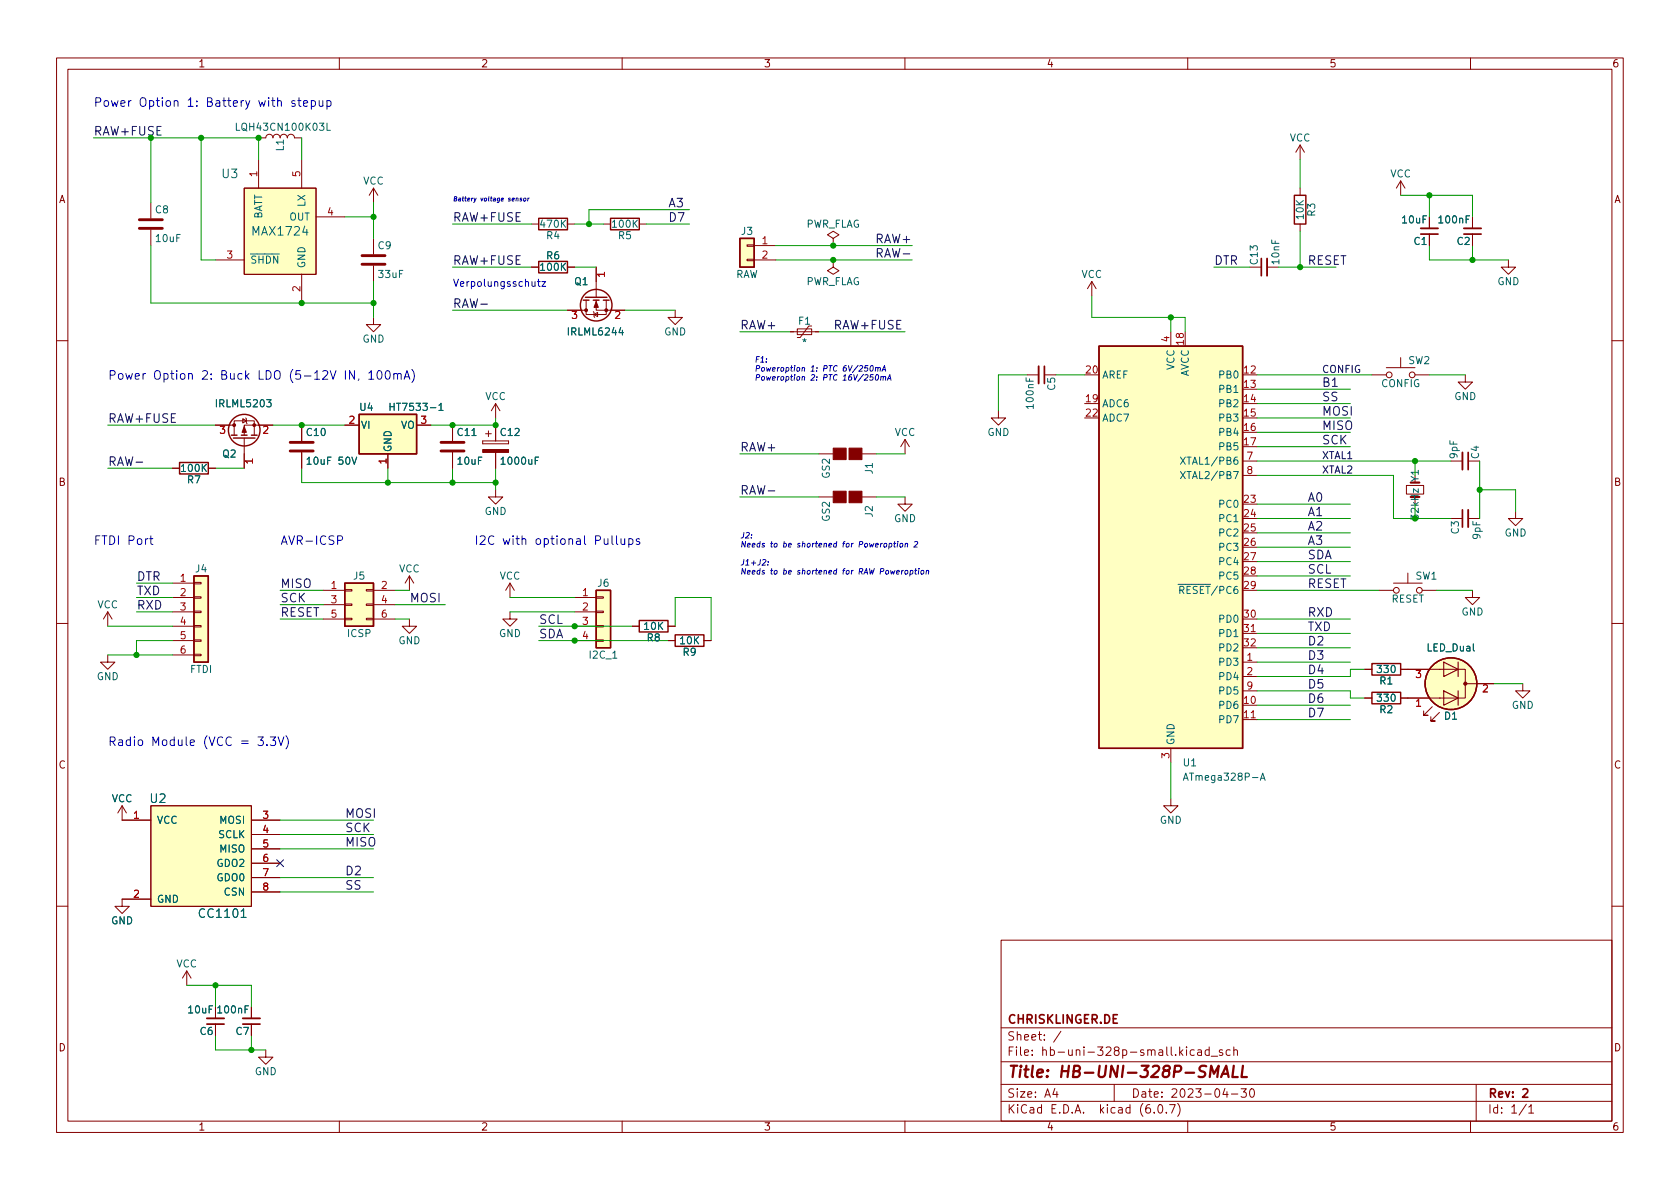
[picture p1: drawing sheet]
<svg xmlns="http://www.w3.org/2000/svg" width="297mm" height="210mm" viewBox="0 0 297 210" stroke-linecap="round" stroke-linejoin="round" font-family="sans-serif">
<g fill="none" stroke="#840000" stroke-width=".18">
<path d="M10 10.2h277v190.1h-277zM12 12.2h273v186.1h-273zM60 10.2v2M110 10.2v2M160 10.2v2M210 10.2v2M260 10.2v2M26.7 35.8v2.8M43.2 33.3h12.7v15.2h-12.7zM45.7 28.2v5.1M45.7 24.4h1.3M47 24.4a.64 .64 0 0 1 .6-.7 .64 .64 0 0 1 .7 .7 .64 .64 0 0 1 .6-.7 .64 .64 0 0 1 .6 .7 .64 .64 0 0 1 .7-.7 .64 .64 0 0 1 .6 .7 .64 .64 0 0 1 .6-.7 .64 .64 0 0 1 .7 .7"/>
<path d="M52.1 24.4h1.2M53.3 28.2v5.1M55.9 38.3h5.1M66 33.3v2.5M66 33.3l-.7 1.2M66 33.3l.8 1.2M94 39.6h1.2M100.3 39.6h1.3M106.7 39.6h1.2M113 39.6h1.3M229.9 25.6v2.6M229.9 33.3v1.2"/>
<path d="M229.9 39.6v1.3M229.9 25.6l-.8 1.3M229.9 25.6l.7 1.3M247.6 32v2.5M247.6 32l-.7 1.3M247.6 32l.8 1.3M252.7 38.3v2.1M260.3 38.3v2.1M26.7 40.6v2.8M38.1 46h5.1M53.3 48.5v5.1M66 56.1v1.3h1.3l-1.3 1.3-1.2-1.3h1.2"/>
<path d="M66 42.2v2.8M66 47v2.8M94 47.2h1.2M100.3 54.9h3.3M100.3 47.2h1.3M103.6 53.1v2.5h3.6v-2.5M104.9 55.1l.1 .1v.8l.2 .1M105 55.6l.7-.4v.8zM105.4 53.1v1.8h5.1M105.4 47.2v5.4M119.4 54.9v1.2h-1.3l1.3 1.3 1.2-1.3h-1.2M132.1 45.8h1.2v.3h-1.2z"/>
<path d="M132.1 43.3h1.2v.3h-1.2zM133.3 43.4h3.9M133.3 46h3.9M139.7 58.7h5.1M141 58.2h2.5v1h-2.5zM143.5 57.7h-.5l-1.5 2h-.5M147.3 42.2l-1-.7 1-.6 1 .6-1 .7v1.2M147.3 43.4h.1M147.3 46v1.2l-1 .7 1 .6 1-.6-1-.7M147.3 46h.1M193 49.8l-.7 1.2M193 49.8v2.5"/>
<path d="M193 49.8l.8 1.2M207 58.7v2.5M221 47.2h2M224 47.2h2.1M252.7 41.4v2M266.7 46v1.2h1.3l-1.3 1.3-1.3-1.3h1.3M10 60.2h2M38.1 75.2h3.3M41.4 77v-2.6h3.6v2.6M42.9 74l.7 .4-.7 .4zM43.2 77.5v5.3M43.4 73.9l.2 .1v.8l.1 .1"/>
<path d="M48.3 75.2h-5.1v1.8M53.3 75.2v2.8M61 75.2h2.5M73.7 75.2h2.5M80 75.2v2.8M85.3 78v.5zM85.3 78.5h4.6zM85.3 78h4.6zM85.9 76.7h1M86.4 76.2v1M87.6 71.4v2.5M87.6 75.2v2.8"/>
<path d="M87.6 71.4l-.7 1.2M87.6 71.4l.8 1.2M89.9 78v.5zM160 77.7v2.6M160 77.7l-.7 1.3M160 77.7l.8 1.3M176.5 72.6v1.3h1.3l-1.3 1.3-1.2-1.3h1.2M181.6 66.3h2M242.6 66.3h2.5M245.1 65h5.1M247.6 63.2v1.8M250.2 66.3h2.5"/>
<path d="M259.1 66.3v1.3h1.2l-1.2 1.2-1.3-1.2h1.3M285 60.2h2M30.5 82.8h1.2M36.8 82.8h1.3M53.3 80v2.8M68.6 80.3v2.5M80 80v2.8M87.6 86.6v1.3h1.3l-1.3 1.2-1.2-1.2h1.2M87.6 80v2.8M144.8 87.9h2.5M144.8 80.3h2.5M152.4 87.9h2.5"/>
<path d="M152.4 80.3h2.5M160 87.9v1.2h1.3l-1.3 1.3-1.3-1.3h1.3M219.7 81.5h2.5M219.7 84.1h2.5M248.7 85.8h3v1.6h-3zM259.6 91.7h2M268 90.4v1.3h-1.3l1.3 1.3 1.2-1.3h-1.2M10 110.2h2M19 115.8v1.3h1.3l-1.3 1.3-1.2-1.3h1.2M19 108.2l-.7 1.3M19 108.2v2.5M19 108.2l.8 1.3"/>
<path d="M30.5 105.7h3.8M30.5 108.2h3.8M30.5 110.7h3.8M30.5 113.3h3.8M30.5 103.1h3.8M30.5 115.8h3.8M34.3 115.7h1.3v.2h-1.3zM34.3 113.2h1.3v.2h-1.3zM34.3 110.6h1.3v.3h-1.3zM34.3 108.1h1.3v.2h-1.3zM34.3 105.5h1.3v.3h-1.3zM34.3 103h1.3v.2h-1.3z"/>
<path d="M57.1 104.4h3.9M57.1 106.9h3.9M57.1 109.5h3.9M61 109.3h1.2v.3h-1.2zM61 106.8h1.2v.3h-1.2zM61 104.3h1.2v.2h-1.2zM64.8 109.3h1.2v.3h-1.2zM64.8 106.8h1.2v.3h-1.2zM64.8 104.3h1.2v.2h-1.2zM66 104.4h3.8M66 106.9h3.8M66 109.5h3.8"/>
<path d="M72.4 109.5v1.2h1.3l-1.3 1.3-1.3-1.3h1.3M72.4 101.8l-.8 1.3M72.4 101.8v2.6M72.4 101.8l.8 1.3M90.2 108.2v1.3h1.2l-1.2 1.2-1.3-1.2h1.3M90.2 103.1l-.8 1.3M90.2 103.1v2.6M90.2 103.1l.7 1.3M101.6 105.7h3.8M101.6 108.2h3.8M101.6 110.7h3.8M101.6 113.3h3.8"/>
<path d="M105.4 113.2h1.3v.2h-1.3zM105.4 110.6h1.3v.3h-1.3zM105.4 108.1h1.3v.2h-1.3zM105.4 105.5h1.3v.3h-1.3zM111.8 110.7h1.2M118.1 110.7h1.3M118.1 113.3h1.3M124.5 113.3h1.2M219.7 117.1h2.5M219.7 119.6h2.5M219.7 112h2.5M241.3 118.4h1.3"/>
<path d="M243.8 104.4h2.6M246.4 103.1h5.1M247.6 118.4h7M248.9 101.3v1.8M251.5 104.4h2.5M254.5 118.4h4.6v5h-4.6M260.3 104.4v1.3h1.3l-1.3 1.2-1.2-1.2h1.2M285 110.2h2M207 132.3v2.6M219.7 127.2h2.5M219.7 122.2h2.5M241.3 123.4h1.3"/>
<path d="M247.6 123.4h7M253.2 125l-1.5 1.5h.8h-.8v-.8M254.5 126l-1.5 1.5h.7h-.7v-.8M259.1 120.9h5.1M269.2 120.9v1.3h1.3l-1.3 1.2-1.2-1.2h1.2M21.6 142.5v2.5h5.1M21.6 142.5l-.8 1.3M21.6 142.5l.8 1.3M26.7 142.5h17.7v17.8h-17.7zM26.7 159h-5.1v1.3h1.3l-1.3 1.2-1.3-1.2h1.3M44.4 145h5.1M44.4 147.6h5.1"/>
<path d="M44.4 150.1h5.1M44.4 152.6h5.1M44.4 155.2h5.1M44.4 157.7h5.1M207 141.2v1.3h1.3l-1.3 1.3-1.3-1.3h1.3M10 160.2h2M33 171.7l-.7 1.3M33 171.7v2.5M33 171.7l.8 1.3M38.1 178v2.1M44.4 178v2.1M177 166.3h108v32h-108z"/>
<path d="M285 160.2h2M47 185.7v1.2h1.3l-1.3 1.3-1.3-1.3h1.3M60 198.3v2M110 198.3v2M160 198.3v2M177 194.8h108M177 191.8h108M177 187.8h108M177 181.8h108M186.5 192.5l-.4 1h1M186.9 193v1M187.6 182.4l-1.3 1.9"/>
<path d="M197 191.8v3M204.1 196.7v.1M204.9 195.4l.2-.1a.81 .81 0 0 1 .6 .7 .81 .81 0 0 1-.3 .8h-.2a.81 .81 0 0 1-.6-.6 .81 .81 0 0 1 .3-.8zM206.2 196.7v.1M206.8 195.3h1l-.7 1.5M208.2 195.1a1.72 1.72 0 0 1 0 2.3M209.8 185.1v.2M209.8 185.6v1M210 198.3v2M211.1 185.7l-.4-.1-.3 .3v.4l.2 .3h.5M211.8 185.7h.6v.9M212.4 186l-.5 .1a.29 .29 0 0 0-.2 .2 .29 .29 0 0 0 .2 .3h.5"/>
<path d="M213.8 185.7l-.4-.1-.3 .3v.4l.1 .3h.6M213.8 185.1v1.5M214.1 186.8h1.2M216.1 185.7l-.3-.1-.2 .2v.3l.5 .1v.4h-.5M216.6 192.5l-.4 1h.9M216.9 193v1M217.5 185.7l-.4-.1-.3 .3v.4l.1 .3h.6M217.7 193.5h1.2M218.1 185.8l.3-.2 .3 .1 .1 .9M218.1 185.1v1.5M219.4 192.5h1l-.5 .6 .4 .1v.7l-.2 .1h-.5l-.2-.1M221.1 192.7l.2-.2a.81 .81 0 0 1 .6 .7 .81 .81 0 0 1-.3 .8h-.2a.81 .81 0 0 1-.3-1.3z"/>
<path d="M260 198.3v2M261 191.8v6.5M269.9 195.3l-1.3 1.9M270.3 195.8l.4-.5v1.5M270.3 196.8h.9"/>
<circle cx="245.6" cy="66.3" r=".51"/>
<circle cx="249.7" cy="66.3" r=".51"/>
<circle cx="246.9" cy="104.4" r=".51"/>
<circle cx="251" cy="104.4" r=".51"/>
</g>
<path d="M223 45.7v3.1M251.2 41.4h3.1M258.8 41.4h3.1M184.7 64.8v3M258.6 90.2v3M259.6 80v3.1M36.6 181.1h3M42.9 181.1h3.1M269.3 192.7l.5-.2 .3 .2v.3l-.9 1h.9" fill="none" stroke="#840000" stroke-width=".3"/>
<path d="M213.9 190.5l.2-2 .5 1.4 .9-1.4-.3 2M215.9 190.5l.9-2 .4 2M216.2 189.9h.9M218.1 188.5l-.2 2h.9M219.8 188.5l-.3 2h1" fill="none" stroke="#840000" stroke-width=".4"/>
<g fill="#ffffc2" stroke="#ffffc2" stroke-width=".18">
<path d="M105.4 104.4h2.5v10.1h-2.5z"/>
<path d="M130.8 42.2h2.5v5h-2.5z"/>
<path d="M43.2 33.3h12.7v15.2h-12.7z"/>
<path d="M63.5 73.3h10.2v7h-10.2z"/>
<path d="M194.3 61.2h25.4v71.1h-25.4z"/>
<path d="M26.7 142.5h17.7v17.8h-17.7z"/>
<path d="M61 103.1h5v7.6h-5z"/>
<path d="M34.3 101.8h2.5v15.3h-2.5z"/>
<circle cx="256.5" cy="120.9" r="4.6"/>
</g>
<g fill="none" stroke="#840000" stroke-width=".25">
<path d="M95.2 38.6h5.1v2h-5.1zM107.9 38.6h5.1v2h-5.1zM228.9 34.5h2v5.1h-2zM95.2 46.2h5.1v2.1h-5.1zM103.1 53.1h1M103.5 52.6h3.8M104.9 53.1h1M106.7 53.1h1M130.8 42.2h2.5v5h-2.5zM40.9 77h1M41.3 77.5h3.8M42.7 77h1"/>
<path d="M44.4 77h1.1M63.5 73.3h10.2v7h-10.2zM194.3 61.2h25.4v71.1h-25.4zM31.7 81.8h5.1v2h-5.1zM34.3 101.8h2.5v15.3h-2.5zM61 103.1h5v7.6h-5zM105.4 104.4h2.5v10.1h-2.5zM113 109.7h5.1v2.1h-5.1zM119.4 112.3h5.1v2h-5.1zM242.6 117.3h5v2.1h-5zM242.6 122.4h5v2.1h-5z"/>
<circle cx="105.4" cy="54" r="2.79"/>
<circle cx="43.2" cy="76.1" r="2.79"/>
<circle cx="256.5" cy="120.9" r="4.6"/>
</g>
<g fill="#840000" stroke="#840000" stroke-width=".18">
<path d="M85.3 79.5h4.6v.5h-4.6z"/>
<path d="M105.4 53.3l.4 1.1h-.8z"/>
<path d="M43.2 75.4l.4 1h-.8z"/>
<path d="M147.3 86.9h2.3v2h-2.3z"/>
<path d="M150.1 86.9h2.3v2h-2.3z"/>
<path d="M147.3 79.2h2.3v2.1h-2.3z"/>
<path d="M150.1 79.2h2.3v2.1h-2.3z"/>
<circle cx="107.2" cy="54.9" r=".25"/>
<circle cx="103.6" cy="54.9" r=".25"/>
<circle cx="259.1" cy="120.9" r=".28"/>
<circle cx="45" cy="75.2" r=".25"/>
<circle cx="41.4" cy="75.2" r=".25"/>
</g>
<path d="M24.6 38.9h4.1M24.6 40.4h4.1M64 46.7h4.1M64 45.2h4.1M51.3 79.8h4.1M51.3 78.2h4.1M78 79.8h4M78 78.2h4" fill="none" stroke="#840000" stroke-width=".51"/>
<path d="M224 45.7v3.1M251.2 40.4h3.1M258.8 40.4h3.1M183.6 64.8v3M258.6 80v3.1M259.6 90.2v3M36.6 180.1h3M42.9 180.1h3.1" fill="none" stroke="#840000" stroke-width=".33"/>
<path d="M255.3 117.1l2.5 1.3-2.5 1.2zM257.8 117.1v2.5M255.3 122.2l2.5 1.2-2.5 1.3zM257.8 122.2v2.5" fill="none" stroke="#840000" stroke-width=".2"/>
<g fill="none" stroke="#006464" stroke-width=".18">
<path d="M57.8 21.8v1.2h.6M69 71.3v1.3M69 71.9h.7M77.6 71.7l.4-.4v1.3M77.6 72.6h.7M54.3 81.2l.4-.4v1.3M54.3 82.1h.7M62.2 80.8l.4 1.3 .5-1.3M208.7 80.8l.9 1.3M208.7 83.4l.9 1.2M209.6 80.8l-.9 1.3M209.6 83.4l-.9 1.2"/>
<path d="M209.2 138l.5-1.3 .4 1.3M209.4 137.6h.6M222.8 138l.5-1.3 .4 1.3M223 137.6h.6"/>
</g>
<g fill="none" stroke="#0000c2" stroke-width=".18">
<path d="M52.1 17.9l-.3-.1-.2 .2v.2l.5 .2v.3h-.5M52.7 17.8h.5M52.9 17.3v1.3l.3 .2M53.7 18.3l.7-.1-.1-.3-.4-.1-.2 .2v.7h.6M55 17.9l.5-.1 .3 .3v.4l-.2 .2h-.6M55 17.8v1.5M56.4 17.8l.1 .9 .4 .1 .2-.1M57.1 17.8v1M57.8 17.9l.4-.1 .3 .3v.4l-.1 .2h-.6M57.8 17.8v1.5M91.3 35.1h.3v.5M92.3 35.1h-.3l.2 .2v.2h-.3"/>
<path d="M92.6 35.1h.4l-.1 .4h-.3zM93.4 35l-.1 .6M93.6 35l-.3 .2M95 49.8h.5M95.2 49.4v1.1l.3 .1M95.8 49.8h.7l-.7 .8h.7M63.5 67l-.2 .3M65.2 66l.4-.5v1.6M65.2 67.1h.9M66.8 65.7l.2-.2a.83 .83 0 0 1 .6 .7 .83 .83 0 0 1-.3 .8l-.1 .1a.82 .82 0 0 1-.4-1.4zM68.3 65.7l.2-.2a.83 .83 0 0 1 .6 .7 .83 .83 0 0 1-.3 .8l-.2 .1a.82 .82 0 0 1-.3-1.4zM69.6 66.2l.3-.1h.3l.1 1"/>
<path d="M69.6 66.1v1M70.3 66.3l.2-.2h.4v1M71.5 67.1l.5-1.6 .5 1.6M71.6 66.6h.7M72.8 65.3a1.75 1.75 0 0 1 0 2.3M153.5 64.7h-.5l-.1 .4h.5v.4l-.2 .1-.4-.1M154 64.7h.1a.5 .5 0 0 1 .3 .5 .5 .5 0 0 1-.5 .4l-.1-.3zM154.4 66.2h-.5l-.1 .5h.5v.4l-.2 .1-.3-.1M154.8 65.1l.4-.1v.6M154.8 65v.6M154.9 66.3l.2-.1a.5 .5 0 0 1 .2 .6 .5 .5 0 0 1-.4 .4l-.1-.3zM155.2 65.1l.2-.1h.2v.6"/>
<path d="M155.8 66.7l.4-.1-.1 .6M155.8 66.6l-.1 .6M155.9 65.6l.5-.9 .2 .9M156.1 65.4h.4M156.2 66.7l.1-.1h.3l-.1 .6M156.9 67.2l.4-1 .2 1M157 67h.5M26.5 95.3h.5M26.7 94.8v1.3l.3 .2M59.7 95.6l.7-.1 .2-.2-.1-.4-.2-.1h-.6v1.5M108.2 94.8v1.3l.2 .2M109 94.8v1.3l.2 .2"/>
<path d="M109.8 95.3l.1 .9 .3 .1 .3-.2M110.5 95.3v1M111.2 95.3h.4l.3 .3v.4l-.1 .2h-.6M111.2 95.3v1.5M113.1 95.3h-.4l-.2 .2 .1 .2 .5 .1v.4h-.6M135.8 99.8v.1M135.8 99.3v.1M156.3 96.2l.2-.1 .3 .1-.1 .5-.4-.1zM157.2 96.1h.4l.1 .5-.3 .1h-.2M157.2 96.1l-.1 1M158 96.1h.4M158.2 95.8l-.1 .8 .2 .1"/>
<path d="M158.7 96.1l-.1 .6M158.8 95.8h-.1M159.2 96.2l.1-.1 .3 .1-.1 .5-.4-.1zM160.1 96.2l.4-.1-.1 .6M160.1 96.1l-.1 .6M161.7 95.8h.4l.2 .2-.7 .7h.6M158.5 101.2l.5-.1v-.2h-.4l-.1 .5 .1 .1h.3M159.5 100.9l-.1 .6M159.7 100.9l-.3 .2M160.1 101l.1-.1 .3 .1-.1 .5-.4-.1zM161 100.9h.3l.1 .2-.1 .4h-.4M161 100.9l-.1 1"/>
<path d="M161.7 100.9h.4M161.9 100.5l-.1 .9 .2 .1M162.4 100.9v.6M162.5 100.5v.1M162.9 101l.2-.1 .2 .1-.1 .5-.4-.1zM163.8 101l.4-.1-.1 .6M163.8 100.9l-.1 .6M45.6 130.3h1l-.5 .6 .4 .1v.7l-.2 .1h-.5l-.2-.1M47.2 131.7v.1M47.8 130.3h.9l-.5 .6 .5 .1v.7l-.3 .1h-.4l-.2-.1M49.2 130.3l.5 1.5 .5-1.5M50.5 130.1a1.75 1.75 0 0 1 0 2.3"/>
</g>
<g fill="none" stroke="#009600" stroke-width=".18">
<path d="M16.5 24.4h29.2v3.8M26.7 24.4v11.4M35.6 24.4v21.6h2.5M53.3 24.4v3.8M61 38.3h5M66 35.8v6.4M80 39.6h14M101.6 39.6h5.1M114.3 39.6h7.6M121.9 37.1h-17.8v2.5M229.9 28.2v5.1M247.6 34.5h12.7v3.8"/>
<path d="M252.7 34.5v3.8M26.7 43.4v10.2h39.3M66 49.8v6.3M80 47.2h14M80 54.9h20.3M101.6 47.2h3.8M110.5 54.9h8.9M130.8 58.7h8.9M137.2 46h24.1M137.2 43.4h24.1M144.8 58.7h15.2M193 52.3v3.8h16.5v2.6"/>
<path d="M207 56.1v2.6M214.6 47.2h6.4M226.1 47.2h10.1M229.9 40.9v6.3M252.7 43.4v2.6h14M260.3 43.4v2.6M19 75.2h19.1M48.3 75.2h12.7M87.6 73.9v1.3h-11.4M181.6 66.3h-5.1v6.3M186.7 66.3h5.1M222.2 66.3h20.4"/>
<path d="M222.2 68.8h16.6M222.2 73.9h16.6M222.2 76.4h16.6M222.2 71.4h16.6M222.2 79h16.6M252.7 66.3h6.4M19 82.8h11.5M38.1 82.8h5.1M53.3 82.8v2.5h34.3M68.6 82.8v2.5M80 82.8v2.5M87.6 82.8v3.8"/>
<path d="M130.8 80.3h14M130.8 87.9h14M154.9 80.3h5.1M154.9 87.9h5.1M222.2 91.7h16.6M222.2 84.1h24.2v7.6h10.1M222.2 81.5h34.3M222.2 89.1h16.6M222.2 96.8h16.6M222.2 94.2h16.6M222.2 99.3h16.6M250.2 81.5v2.6"/>
<path d="M261.6 86.6h6.4v3.8M261.6 81.5v10.2M19 110.7h11.5M19 115.8h11.5M24.1 105.7h6.4M24.1 108.2h6.4M24.1 103.1h6.4M30.5 113.3h-6.4v2.5M49.5 106.9h7.6M49.5 109.5h7.6M49.5 104.4h7.6M69.8 106.9h8.9"/>
<path d="M69.8 109.5h2.6M69.8 104.4h2.6M90.2 105.7h11.4M90.2 108.2h11.4M95.2 113.3h22.9M95.2 110.7h16.6M119.4 110.7v-5h6.3v7.6M222.2 109.5h16.6M222.2 104.4h21.6M222.2 117.1h16.6M222.2 112h16.6M222.2 114.5h16.6"/>
<path d="M222.2 101.8h16.6M241.3 118.4h-2.5v1.2h-16.6M254 104.4h6.3M207 134.9v6.3M222.2 122.2h16.6v1.2h2.5M222.2 127.2h16.6M222.2 124.7h16.6M264.2 120.9h5M49.5 150.1h16.5M49.5 157.7h16.5M49.5 147.6h16.5M49.5 155.2h16.5"/>
<path d="M49.5 145h16.5M33 174.2h11.4v3.8M38.1 174.2v3.8M38.1 183.1v2.6h8.9M44.4 183.1v2.6"/>
</g>
<path d="M48.9 152l1.2 1.3M50.1 152l-1.2 1.3" fill="none" stroke="#000084" stroke-width=".18"/>
<g fill="#009600" stroke="#009600" stroke-width=".18">
<circle cx="147.3" cy="43.4" r=".46"/>
<circle cx="207" cy="56.1" r=".46"/>
<circle cx="147.3" cy="46" r=".46"/>
<circle cx="250.2" cy="81.5" r=".46"/>
<circle cx="261.6" cy="86.6" r=".46"/>
<circle cx="252.7" cy="34.5" r=".46"/>
<circle cx="260.3" cy="46" r=".46"/>
<circle cx="229.9" cy="47.2" r=".46"/>
<circle cx="87.6" cy="85.3" r=".46"/>
<circle cx="80" cy="85.3" r=".46"/>
<circle cx="68.6" cy="85.3" r=".46"/>
<circle cx="101.6" cy="113.3" r=".46"/>
<circle cx="80" cy="75.2" r=".46"/>
<circle cx="87.6" cy="75.2" r=".46"/>
<circle cx="104.1" cy="39.6" r=".46"/>
<circle cx="66" cy="38.3" r=".46"/>
<circle cx="53.3" cy="53.6" r=".46"/>
<circle cx="45.7" cy="24.4" r=".46"/>
<circle cx="35.6" cy="24.4" r=".46"/>
<circle cx="53.3" cy="75.2" r=".46"/>
<circle cx="26.7" cy="24.4" r=".46"/>
<circle cx="66" cy="53.6" r=".46"/>
<circle cx="38.1" cy="174.2" r=".46"/>
<circle cx="44.4" cy="185.7" r=".46"/>
<circle cx="101.6" cy="110.7" r=".46"/>
<circle cx="24.1" cy="115.8" r=".46"/>
</g>
<text font-size="2.8" fill="#840000" x="178" y="190.6">Title: HB-UNI-328P-SMALL</text>
<g font-size="2.1" fill="#0f0f0f">
<text x="16.5" y="24">RAW+FUSE</text>
<text x="80" y="39.2">RAW+FUSE</text>
<text x="118.1" y="36.7">A3</text>
<text x="118.1" y="39.2">D7</text>
<text x="80" y="46.8">RAW+FUSE</text>
<text x="155" y="43">RAW+</text>
<text x="155.5" y="45.5">RAW-</text>
<text x="214.6" y="46.8">DTR</text>
<text x="231.1" y="46.8">RESET</text>
<text x="80" y="54.4">RAW-</text>
<text x="130.8" y="58.2">RAW+</text>
<text x="147.3" y="58.2">RAW+FUSE</text>
<text x="233.7" y="70.9">SS</text>
<text x="233.7" y="68.4">B1</text>
<text x="19" y="74.8">RAW+FUSE</text>
<text x="233.7" y="73.5">MOSI</text>
<text x="233.7" y="76">MISO</text>
<text x="19" y="82.4">RAW-</text>
<text x="130.8" y="79.8">RAW+</text>
<text x="233.7" y="78.6">SCK</text>
<text x="130.8" y="87.5">RAW-</text>
<text x="231.1" y="88.7">A0</text>
<text x="231.1" y="91.3">A1</text>
<text x="231.1" y="93.8">A2</text>
<text x="231.1" y="101.4">SCL</text>
<text x="231.1" y="96.3">A3</text>
<text x="231.1" y="98.9">SDA</text>
<text x="24.1" y="107.8">RXD</text>
<text x="24.1" y="105.2">TXD</text>
<text x="24.1" y="102.7">DTR</text>
<text x="49.5" y="104">MISO</text>
<text x="49.5" y="106.5">SCK</text>
<text x="72.4" y="106.5">MOSI</text>
<text x="231.1" y="104">RESET</text>
<text x="49.5" y="109">RESET</text>
<text x="95.2" y="110.3">SCL</text>
<text x="95.2" y="112.9">SDA</text>
<text x="231.1" y="111.6">TXD</text>
<text x="231.1" y="109">RXD</text>
<text x="231.1" y="114.1">D2</text>
<text x="231.1" y="116.7">D3</text>
<text x="231.1" y="119.2">D4</text>
<text x="231.1" y="124.3">D6</text>
<text x="231.1" y="121.7">D5</text>
<text x="231.1" y="126.8">D7</text>
<text x="61" y="149.7">MISO</text>
<text x="61" y="144.6">MOSI</text>
<text x="61" y="147.1">SCK</text>
<text x="61" y="154.8">D2</text>
<text x="61" y="157.3">SS</text>
</g>
<g font-size="2.1" fill="#0000c2">
<text x="16.5" y="18.9">Power Option 1: Battery with stepup</text>
<text x="19" y="67.1">Power Option 2: Buck LDO (5-12V IN, 100mA)</text>
<text x="16.5" y="96.3">FTDI Port</text>
<text x="49.5" y="96.3">AVR-ICSP</text>
<text x="83.8" y="96.3">I2C with optional Pullups</text>
<text x="19" y="131.9">Radio Module (VCC = 3.3V)</text>
</g>
<g font-size="2.1" fill="#006464">
<text x="39.3" y="31.5">U3</text>
<text x="44.8" y="41.7">MAX1724</text>
<text x="26.6" y="142">U2</text>
<text x="35.5" y="162.3">CC1101</text>
</g>
<g font-size="2.1" fill="#840000">
<text x="178" y="184">Sheet: /</text>
<text x="178" y="181">CHRISKLINGER.DE</text>
<text x="178" y="186.7">File: hb-uni-328p-small.kicad_sch</text>
<text x="178" y="196.9">KiCad E.D.A. kicad (6.0.7)</text>
<text x="178" y="194.1">Size: A4</text>
<text x="200" y="194.1">Date: 2023-04-30</text>
<text x="263" y="194.1">Rev: 2</text>
<text x="263" y="196.9">Id: 1/1</text>
</g>
<g font-size="1.8" fill="#840000">
<text x="35" y="11.9">1</text>
<text x="85" y="11.9">2</text>
<text x="135" y="11.9">3</text>
<text x="185" y="11.9">4</text>
<text x="235" y="11.9">5</text>
<text x="285" y="11.9">6</text>
<text x="10.3" y="35.9">A</text>
<text x="285.3" y="35.9">A</text>
<text x="257.6" y="43.3">C2</text>
<text x="10.3" y="85.9">B</text>
<text x="285.3" y="85.9">B</text>
<text x="10.3" y="135.9">C</text>
<text x="285.3" y="135.9">C</text>
<text x="10.3" y="185.9">D</text>
<text x="35.4" y="183">C6</text>
<text x="41.7" y="183">C7</text>
<text x="285.3" y="185.9">D</text>
<text x="35" y="199.9">1</text>
<text x="85" y="199.9">2</text>
<text x="135" y="199.9">3</text>
<text x="185" y="199.9">4</text>
<text x="235" y="199.9">5</text>
<text x="285" y="199.9">6</text>
</g>
<g font-size="1.8" fill="#006464">
<text x="42" y="23.1">LQH43CN100K03L</text>
<text x="50.2" y="26.7" transform="rotate(-90 50.2 26.7)">L1</text>
<text x="228" y="25">VCC</text>
<text x="64.2" y="32.6">VCC</text>
<text x="245.8" y="31.4">VCC</text>
<text x="27.5" y="37.7">C8</text>
<text x="46.4" y="39" transform="rotate(-90 46.4 39)">BATT</text>
<text x="51.1" y="39">OUT</text>
<text x="54" y="36.5" transform="rotate(-90 54 36.5)">LX</text>
<text x="95.7" y="40.3">470K</text>
<text x="108.4" y="40.3">100K</text>
<text x="131.1" y="41.5">J3</text>
<text x="142.4" y="40.3">PWR_FLAG</text>
<text x="230.5" y="38.7" transform="rotate(-90 230.5 38.7)">10K</text>
<text x="232.5" y="38.2" transform="rotate(-90 232.5 38.2)">R3</text>
<text x="248" y="39.5">10uF</text>
<text x="254.5" y="39.5">100nF</text>
<text x="27.6" y="42.8">10uF</text>
<text x="44.2" y="46.6">~{SHDN}</text>
<text x="54" y="47.5" transform="rotate(-90 54 47.5)">GND</text>
<text x="66.9" y="44.1">C9</text>
<text x="95.7" y="47.9">100K</text>
<text x="96.7" y="45.8">R6</text>
<text x="96.7" y="42.3">R4</text>
<text x="109.4" y="42.3">R5</text>
<text x="222.4" y="46.7" transform="rotate(-90 222.4 46.7)">C13</text>
<text x="226.2" y="46.6" transform="rotate(-90 226.2 46.6)">10nF</text>
<text x="250" y="43.3">C1</text>
<text x="67" y="49.1">33uF</text>
<text x="101.6" y="50.4">Q1</text>
<text x="130" y="49.1">RAW</text>
<text x="142.4" y="50.4">PWR_FLAG</text>
<text x="191.2" y="49.1">VCC</text>
<text x="264.7" y="50.4">GND</text>
<text x="100.6" y="59.3">IRLML6244</text>
<text x="117.4" y="59.3">GND</text>
<text x="141.2" y="57.4">F1</text>
<text x="64.1" y="60.6">GND</text>
<text x="141.9" y="61.2">*</text>
<text x="207.6" y="65.5" transform="rotate(-90 207.6 65.5)">VCC</text>
<text x="249" y="64.4">SW2</text>
<text x="85.8" y="70.7">VCC</text>
<text x="186.6" y="69" transform="rotate(-90 186.6 69)">C5</text>
<text x="194.8" y="66.9">AREF</text>
<text x="210.2" y="66.7" transform="rotate(-90 210.2 66.7)">AVCC</text>
<text x="215.8" y="66.9">PB0</text>
<text x="215.8" y="69.5">PB1</text>
<text x="244.2" y="68.4">CONFIG</text>
<text x="257.1" y="70.7">GND</text>
<text x="38.4" y="72">IRLML5203</text>
<text x="54.3" y="77.1">C10</text>
<text x="63.6" y="72.6">U4</text>
<text x="63.8" y="75.8">VI</text>
<text x="69.7" y="72.6">HT7533-1</text>
<text x="70.8" y="75.8">VO</text>
<text x="80.9" y="77.1">C11</text>
<text x="88.6" y="77.1">C12</text>
<text x="158.2" y="77.1">VCC</text>
<text x="174.6" y="77.1">GND</text>
<text x="182.8" y="72.1" transform="rotate(-90 182.8 72.1)">100nF</text>
<text x="194.8" y="72">ADC6</text>
<text x="194.8" y="74.5">ADC7</text>
<text x="215.8" y="72">PB2</text>
<text x="215.8" y="74.5">PB3</text>
<text x="215.8" y="77.1">PB4</text>
<text x="32.2" y="83.4">100K</text>
<text x="39.4" y="80.9">Q2</text>
<text x="54.7" y="82.2">10uF 50V</text>
<text x="69.2" y="80" transform="rotate(-90 69.2 80)">GND</text>
<text x="81" y="82.2">10uF</text>
<text x="88.8" y="82.2">1000uF</text>
<text x="154.3" y="83.8" transform="rotate(-90 154.3 83.8)">J1</text>
<text x="209.7" y="82.2">XTAL1/PB6</text>
<text x="215.8" y="79.6">PB5</text>
<text x="257.7" y="81" transform="rotate(-90 257.7 81)">9pF</text>
<text x="261.5" y="81.1" transform="rotate(-90 261.5 81.1)">C4</text>
<text x="33.2" y="85.5">R7</text>
<text x="146.7" y="84.6" transform="rotate(-90 146.7 84.6)">GS2</text>
<text x="209.7" y="84.7">XTAL2/PB7</text>
<text x="215.8" y="89.8">PC0</text>
<text x="250.8" y="85.1" transform="rotate(-90 250.8 85.1)">Y1</text>
<text x="85.7" y="91.1">GND</text>
<text x="146.7" y="92.2" transform="rotate(-90 146.7 92.2)">GS2</text>
<text x="154.3" y="91.4" transform="rotate(-90 154.3 91.4)">J2</text>
<text x="158.1" y="92.3">GND</text>
<text x="215.8" y="92.3">PC1</text>
<text x="215.8" y="94.9">PC2</text>
<text x="257.9" y="94.4" transform="rotate(-90 257.9 94.4)">C3</text>
<text x="261.7" y="95.3" transform="rotate(-90 261.7 95.3)">9pF</text>
<text x="266" y="94.9">GND</text>
<text x="34.6" y="101.2">J4</text>
<text x="70.5" y="101.2">VCC</text>
<text x="215.8" y="97.4">PC3</text>
<text x="215.8" y="99.9">PC4</text>
<text x="17.2" y="107.6">VCC</text>
<text x="62.5" y="102.5">J5</text>
<text x="88.3" y="102.5">VCC</text>
<text x="105.7" y="103.8">J6</text>
<text x="208" y="105">~{RESET}/PC6</text>
<text x="215.8" y="102.5">PC5</text>
<text x="246" y="106.5">RESET</text>
<text x="250.3" y="102.5">SW1</text>
<text x="61.4" y="112.6">ICSP</text>
<text x="70.4" y="113.9">GND</text>
<text x="88.2" y="112.6">GND</text>
<text x="113.9" y="111.4">10K</text>
<text x="114.4" y="113.4">R8</text>
<text x="120.3" y="113.9">10K</text>
<text x="215.8" y="110.1">PD0</text>
<text x="215.8" y="112.6">PD1</text>
<text x="258.4" y="108.8">GND</text>
<text x="33.6" y="119">FTDI</text>
<text x="104.3" y="116.5">I2C_1</text>
<text x="120.8" y="115.9">R9</text>
<text x="215.8" y="117.7">PD3</text>
<text x="215.8" y="115.2">PD2</text>
<text x="243.6" y="119">330</text>
<text x="252.4" y="115.2">LED_Dual</text>
<text x="17.1" y="120.3">GND</text>
<text x="215.8" y="125.3">PD6</text>
<text x="215.8" y="120.3">PD4</text>
<text x="215.8" y="122.8">PD5</text>
<text x="243.6" y="124.1">330</text>
<text x="244" y="121">R1</text>
<text x="267.3" y="125.3">GND</text>
<text x="207.6" y="131.8" transform="rotate(-90 207.6 131.8)">GND</text>
<text x="215.8" y="127.9">PD7</text>
<text x="244" y="126.1">R2</text>
<text x="255.4" y="127.2">D1</text>
<text x="209.2" y="135.5">U1</text>
<text x="19.7" y="141.9">VCC</text>
<text x="210" y="138">ATmega328P-A</text>
<text x="27.7" y="145.7">VCC</text>
<text x="38.6" y="148.2">SCLK</text>
<text x="38.9" y="145.7">MOSI</text>
<text x="205" y="145.7">GND</text>
<text x="38.4" y="153.3">GDO2</text>
<text x="38.4" y="155.8">GDO0</text>
<text x="38.9" y="150.7">MISO</text>
<text x="27.7" y="159.6">GND</text>
<text x="39.7" y="158.4">CSN</text>
<text x="19.6" y="163.4">GND</text>
<text x="31.2" y="171.1">VCC</text>
<text x="33.4" y="179.2">10uF</text>
<text x="38.6" y="179.2">100nF</text>
<text x="45" y="190.1">GND</text>
</g>
<g font-size="1.8" fill="#a90000">
<text x="45.5" y="31.2" transform="rotate(-90 45.5 31.2)">1</text>
<text x="53.1" y="31.2" transform="rotate(-90 53.1 31.2)">5</text>
<text x="57.9" y="38.1">4</text>
<text x="40.1" y="45.7">3</text>
<text x="134.8" y="43.2">1</text>
<text x="134.8" y="45.7">2</text>
<text x="53.1" y="51.5" transform="rotate(-90 53.1 51.5)">2</text>
<text x="106.9" y="49" transform="rotate(-90 106.9 49)">1</text>
<text x="101.1" y="56.4">3</text>
<text x="108.7" y="56.4">2</text>
<text x="206.8" y="60.4" transform="rotate(-90 206.8 60.4)">4</text>
<text x="209.3" y="60.9" transform="rotate(-90 209.3 60.9)">18</text>
<text x="192.1" y="71.1">19</text>
<text x="192.1" y="66">20</text>
<text x="220" y="66">12</text>
<text x="220" y="68.6">13</text>
<text x="220" y="71.1">14</text>
<text x="38.9" y="76.7">3</text>
<text x="46.5" y="76.7">2</text>
<text x="61.7" y="74.9">2</text>
<text x="74.4" y="74.9">3</text>
<text x="192.1" y="73.7">22</text>
<text x="220" y="73.7">15</text>
<text x="220" y="76.2">16</text>
<text x="44.7" y="82" transform="rotate(-90 44.7 82)">1</text>
<text x="68.3" y="82" transform="rotate(-90 68.3 82)">1</text>
<text x="220" y="78.7">17</text>
<text x="220.5" y="81.3">7</text>
<text x="220.5" y="83.8">8</text>
<text x="220" y="88.9">23</text>
<text x="220" y="91.4">24</text>
<text x="220" y="94">25</text>
<text x="220" y="96.5">26</text>
<text x="220" y="99.1">27</text>
<text x="220" y="101.6">28</text>
<text x="31.9" y="102.9">1</text>
<text x="31.9" y="105.4">2</text>
<text x="31.9" y="107.9">3</text>
<text x="58.6" y="104.1">1</text>
<text x="58.6" y="106.7">3</text>
<text x="67.5" y="104.1">2</text>
<text x="67.5" y="106.7">4</text>
<text x="103" y="105.4">1</text>
<text x="103" y="107.9">2</text>
<text x="220" y="104.1">29</text>
<text x="31.9" y="110.5">4</text>
<text x="31.9" y="113">5</text>
<text x="58.6" y="109.2">5</text>
<text x="67.5" y="109.2">6</text>
<text x="103" y="110.5">3</text>
<text x="103" y="113">4</text>
<text x="220" y="109.2">30</text>
<text x="220" y="111.8">31</text>
<text x="31.9" y="115.6">6</text>
<text x="220" y="114.3">32</text>
<text x="220.5" y="116.8">1</text>
<text x="220.5" y="119.4">2</text>
<text x="250.3" y="119.9">3</text>
<text x="220" y="124.5">10</text>
<text x="220.5" y="121.9">9</text>
<text x="250.3" y="125">1</text>
<text x="262.1" y="122.4">2</text>
<text x="220" y="127">11</text>
<text x="206.8" y="134.1" transform="rotate(-90 206.8 134.1)">3</text>
<text x="23.6" y="144.8">1</text>
<text x="46.5" y="144.8">3</text>
<text x="46.5" y="147.3">4</text>
<text x="46.5" y="149.9">5</text>
<text x="46.5" y="152.4">6</text>
<text x="46.5" y="154.9">7</text>
<text x="23.6" y="158.7">2</text>
<text x="46.5" y="157.5">8</text>
</g>
<text font-size="1.8" fill="#0000c2" x="80" y="50.7">Verpolungsschutz</text>
<g font-size="1.8" fill="#0f0f0f">
<text x="233.7" y="65.9">CONFIG</text>
<text x="233.7" y="81.2">XTAL1</text>
<text x="233.7" y="83.7">XTAL2</text>
</g>
<text font-size="1.8" fill="#009600" x="250.8" y="91.7" transform="rotate(-90 250.8 91.7)">32kHz</text>
<g font-size="1.4" fill="#0000c2">
<text x="133.3" y="64.1">F1:</text>
<text x="133.3" y="65.7">Poweroption 1: PTC 6V/250mA</text>
<text x="133.3" y="67.3">Poweroption 2: PTC 16V/250mA</text>
<text x="130.8" y="95.2">J2:</text>
<text x="130.8" y="96.8">Needs to be shortened for Poweroption 2</text>
<text x="130.8" y="100">J1+J2:</text>
<text x="130.8" y="101.6">Needs to be shortened for RAW Poweroption</text>
</g>
<text font-size="1.1" fill="#0000c2" x="80" y="35.6">Battery voltage sensor</text>
</svg>
